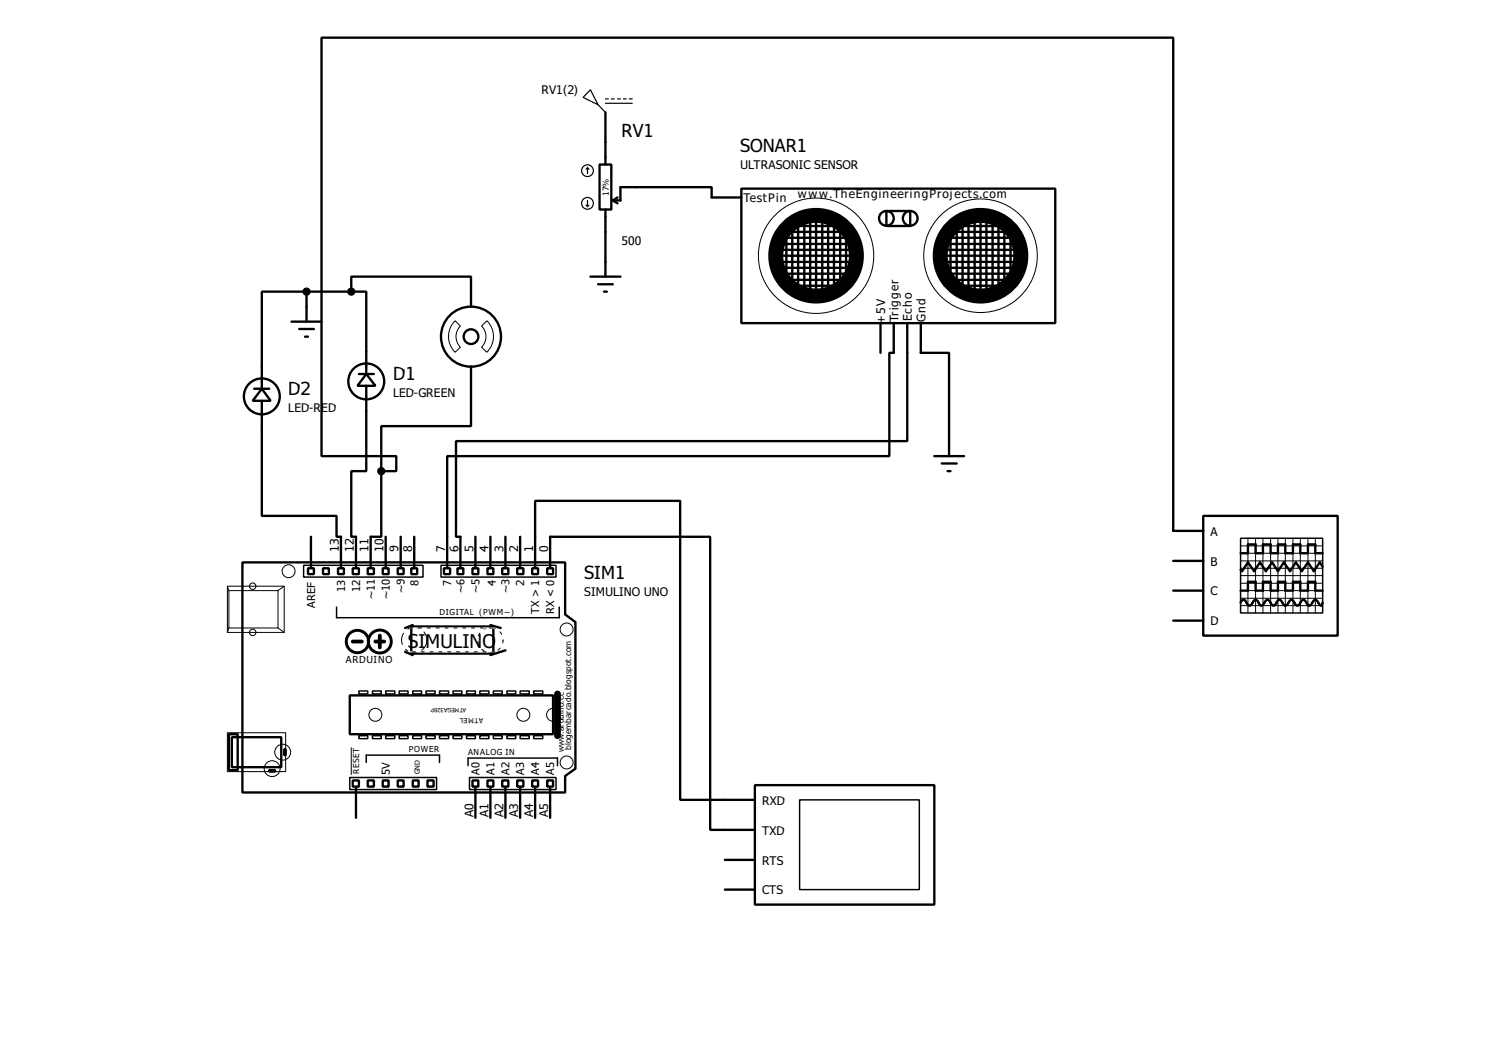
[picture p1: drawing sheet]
<svg xmlns="http://www.w3.org/2000/svg" width="256mm" height="180mm" viewBox="0 0 256 180" stroke-linecap="round" stroke-linejoin="round" font-family="sans-serif">
<g fill="none" stroke="#000" stroke-width=".4">
<path d="M102.9 19.1v8.9M101.9 28h2v7.6h-2zM102.9 35.6v11.4M104.2 34.1l.8 .5M105 33.6l-.8 .5M126 32.1h53.4v22.8h-53.4zM126 33.6h-5v-1.8h-15.5v2.3h-1.3M132.6 39.4h11M133.9 38.4h8.6M134.7 38.7v9.4M135.7 38.4v10.4M136.7 37.6v11.7"/>
<path d="M137.7 37.6v12M138.7 37.6v12.5M139.8 37.6v12.5M140.8 37.1v12.7M141.8 38.2v11.6M142.8 39.4v9.7M150.7 35.9h4v2.5h-4zM160.8 39.4h10.5M162.4 38.4h8.1M162.6 38.7v9.4M163.6 38.2v10.6M164.6 37.4v11.9"/>
<path d="M165.7 37.4v12.2M166.7 37.4v12.2M167.7 37.4v12.2M168.7 37.6v11.7M169.7 38.2v10.6M170.7 39.4v8.7M171.8 39.9v7.1M49.6 54.7h5.1M50.9 55.9h2.5M51.9 57.2h.5M52.1 49.6h-7.6v16.5M52.1 49.6v5.1"/>
<path d="M52.1 49.6h7.6M59.7 49.6h2.6v14M59.7 49.6v-2.6h20.4v5.1M100.4 47h5.1M101.7 48.3h2.5M102.7 49.6h.5M131.6 44.5h13M132.1 42.5h12.7M132.1 41.5h12.5M132.1 45.5h12.2M132.4 43.5h12.2M132.6 40.4h11.7"/>
<path d="M132.6 46.5h11.5M132.9 47.6h10.9M132.9 48.6h10.4M133.7 40.2v6.6M143.8 40.4v6.6M149.7 54.9v5.1M151.9 54.9v5.1h-.7v17.5h-75.2v18.8M154.2 54.9v20.1h-76.7v16.2h.8v5.1M156.5 54.9v5.1h4.8v17.5M160.1 41.5h12.2M160.6 43.5h12.7M160.6 42.5h12.4"/>
<path d="M160.6 44.5h12.4M160.8 40.4h11.5M160.8 45.5h11.7M161.3 46.5h11.5M161.6 40.2v5.8M161.9 47.6h9.6M162.6 48.6h7.6M43.2 66.1h2.6M44.5 66.1l1.5 2h-3zM44.5 68.1v19.6h12.7v3.5h.8v5.1M61 63.6h2.6M62.3 63.6l1.5 2h-3z"/>
<path d="M62.3 65.6v14.5h-2.6v11.1h.8v5.1M80.1 62.3v10.1h-15.3v7.7M158.8 77.5h5.1M160.1 78.8h2.5M41.2 95.6h54.9v8.8l1.7 1.3v24.9l-1.7 1.3v2.8h-54.9zM52.4 96.6h1v1h-1zM52.9 91.2v5.1M54.9 96.6h1v1h-1zM57.5 96.6h1v1h-1zM60 96.6h1v1h-1zM62.5 96.6h1.1v1h-1.1zM64.8 80.1v11.1h-1.8v5.1"/>
<path d="M64.8 80.1h2.6v-2.6h-12.7v-71.1h144.7v83.8h5.1M65.1 96.6h1v1h-1zM65.6 91.2v5.1M67.6 96.6h1v1h-1zM68.1 91.2v5.1M69.9 96.6h1v1h-1zM70.4 91.2v5.1M75.5 96.6h1v1h-1zM77.8 96.6h1v1h-1zM80.3 96.6h1v1h-1zM80.8 91.2v5.1M82.9 96.6h1v1h-1z"/>
<path d="M83.4 91.2v5.1M85.4 96.6h1v1h-1zM85.9 91.2v5.1M87.9 96.6h1.1v1h-1.1zM88.4 91.2v5.1M90.5 96.6h1v1h-1zM91 96.3v-11.2h24.6v50.8h12.7M93 96.6h1v1h-1zM93.5 96.3v-5.1h27.2v49.8h7.6M161.1 80.1h.5M199.4 95.3h5.1M204.5 87.7h22.9v20.3h-22.9z"/>
<path d="M210.9 94h1.2v-1.5h1.3v1.5h1.3v-1.5h1.3v1.5h1.2v-1.5h1.3v1.5h1.3v-1.5h1.2v1.5h1.3v-1.5h1.3v1.5h1.2M224.8 96.3l-.5-.7-1 1.5-1-1.5-1 1.5-1-1.5-1 1.5-1.1-1.5-1 1.5-1-1.5-1 1.5-1-1.5-1 1.5-1.1-1.5-1 1.5-.2-.3M59.5 118.2h34.5v6.6h-34.5zM68.9 110.8l1.3 .5M69.9 106.5h14v4.6h-14zM70.2 106.2l-1.3 .5M83.4 106.2l1.7 .5M85.9 110.5l-2.5 .8M199.4 100.4h5.1M199.4 105.5h5.1M210.9 102.4l.2-.4 .3-.1 .2 .1 .5 .8a.6 .6 0 0 0 .9-.5l.4-.4 .3 .1 .4 .8 .3 .1 .3-.1 .5-.8a.6 .6 0 0 1 .8 .5l.5 .4 .2-.1 .5-.8 .3-.1 .2 .1 .5 .8a.6 .6 0 0 0 .9-.5l.4-.4 .2 .1 .5 .8 .3 .1 .3-.1 .5-.8a.6 .6 0 0 1 .8 .5l.5 .4 .2-.1 .5-.8 .3-.1 .2 .1 .5 .8 .3 .1 .2-.5M210.9 100.4h1.2v-1.5h1.3v1.5h1.3v-1.5h1.3v1.5h1.2v-1.5h1.3v1.5h1.3v-1.5h1.2v1.5h1.3v-1.5h1.3v1.5h1.2"/>
<path d="M38.9 124.8h1.5v6.1h-1.5zM39.4 125.3h8.4v5.1h-8.4zM45.8 130.9h1v.2h-1zM48.3 127.3h.3v1h-.3zM60 132.6h1v1.1h-1zM60.5 133.9v5.1M62.5 132.6h1.1v1.1h-1.1zM65.1 132.6h1v1.1h-1zM67.6 132.6h1v1.1h-1zM70.2 132.6h1v1.1h-1zM72.7 132.6h1v1.1h-1zM80.3 132.6h1v1.1h-1z"/>
<path d="M80.8 133.9v5.1M82.9 132.6h1v1.1h-1zM83.4 133.9v5.1M85.4 132.6h1v1.1h-1zM85.9 133.9v5.1M87.9 132.6h1.1v1.1h-1.1zM88.4 133.9v5.1M90.5 132.6h1v1.1h-1zM91 133.9v5.1M93 132.6h1v1.1h-1zM93.5 133.9v5.1M128.3 133.4h30.5v20.3h-30.5z"/>
<path d="M123.2 146.1h5.1M123.2 151.2h5.1"/>
<circle cx="150.6" cy="37.1" r="1.25"/>
<circle cx="154.7" cy="37.1" r="1.25"/>
<circle cx="80" cy="57.2" r="5.1"/>
<circle cx="80" cy="57.2" r="1.25"/>
<circle cx="44.5" cy="67.4" r="3.1"/>
<circle cx="62.2" cy="64.8" r="3.1"/>
</g>
<g fill="none" stroke="#000" stroke-width=".25">
<path d="M51.6 96.1h20.3v2h-20.3zM75 96.1h19.5v2h-19.5zM210.9 91.5h13.9v12.7h-13.9zM57.2 103.2v1.8h37.9v-1.8M61 117.4h1.5v.5h-1.5zM63.3 117.4h1.5v.5h-1.5zM65.6 117.4h1.5v.5h-1.5zM67.9 117.4h1.5v.5h-1.5zM70.2 117.4h1.5v.5h-1.5zM72.4 117.4h1.6v.5h-1.6zM74.7 117.4h1.6v.5h-1.6zM77 117.4h1.5v.5h-1.5z"/>
<path d="M79.3 117.4h1.5v.5h-1.5zM81.6 117.4h1.5v.5h-1.5zM83.9 117.4h1.5v.5h-1.5zM86.2 117.4h1.5v.5h-1.5zM88.4 117.4h1.6v.5h-1.6zM90.7 117.4h1.6v.5h-1.6zM59.5 132.1h14.7v2.1h-14.7zM61 125h1.5v.5h-1.5zM62.3 129.6v-1.3h12.4v1.3M63.3 125h1.5v.5h-1.5zM65.6 125h1.5v.5h-1.5zM67.9 125h1.5v.5h-1.5z"/>
<path d="M70.2 125h1.5v.5h-1.5zM72.4 125h1.6v.5h-1.6zM74.7 125h1.6v.5h-1.6zM77 125h1.5v.5h-1.5zM79.3 125h1.5v.5h-1.5zM79.6 130.1v-1.3h15.2v1.3M79.8 132.1h14.7v2.1h-14.7zM81.6 125h1.5v.5h-1.5zM83.9 125h1.5v.5h-1.5zM86.2 125h1.5v.5h-1.5zM88.4 125h1.6v.5h-1.6zM90.7 125h1.6v.5h-1.6z"/>
<path d="M135.9 135.9h20.4v15.3h-20.4z"/>
</g>
<g fill="none" stroke="#fff" stroke-width=".17">
<path d="M69.7 110.8h14.4M69.7 106.7h14.4"/>
<circle cx="70.4" cy="108.8" r="2.15"/>
<circle cx="83.3" cy="108.8" r="2.15"/>
</g>
<circle cx="70.4" cy="108.8" r="2.15" fill="none" stroke="#000" stroke-width=".17" stroke-dasharray="2 1 .5 1 .5 1"/>
<g fill="none" stroke="#000" stroke-width=".17" stroke-dasharray=".5 1">
<path d="M69.7 106.7h14.4M84.1 110.8h-14.4"/>
<circle cx="83.3" cy="108.8" r="2.15"/>
</g>
<g fill="none" stroke="#000" stroke-width=".5">
<circle cx="60.7" cy="109" r="1.9"/>
<circle cx="64.5" cy="109" r="1.95"/>
</g>
<path d="M60 109h1.5M63.8 109h1.5M64.6 108v2" fill="none" stroke="#000" stroke-width=".65"/>
<g fill="none" stroke="#000" stroke-width=".17">
<path d="M77.4 54.5l.9 .9a2.53 2.53 0 0 0 0 3.6l-.9 .9a3.7 3.7 0 0 1 0-5.4zM81.9 55.4l.9-.9a3.7 3.7 0 0 1 0 5.4l-.9-.9a2.54 2.54 0 0 0 0-3.6zM38.7 99.6h9.6v7.9h-9.6zM38.7 99.6l.2 .8M48.3 99.6l-1 .8M210.9 95.3h13.9M210.9 92.8h13.9M210.9 94h13.9M210.9 96.6h13.9M210.9 99.1h13.9M210.9 97.8h13.9M212.1 91.5v12.7"/>
<path d="M213.4 91.5v12.7M214.7 91.5v12.7M216 91.5v12.7M217.2 91.5v12.7M218.5 91.5v12.7M219.8 91.5v12.7M221 91.5v12.7M222.3 91.5v12.7M223.6 91.5v12.7M38.9 100.4h8.4v6.3h-8.4zM38.9 106.7l-.2 .8M47.3 106.7l1 .8"/>
<path d="M210.9 100.4h13.9M210.9 101.7h13.9M210.9 102.9h13.9M38.7 124.5h9.9v6.6h-9.9zM59.7 127.1v4.5"/>
<circle cx="138.7" cy="43.5" r="9.8"/>
<circle cx="166.6" cy="43.5" r="9.7"/>
<circle cx="42.9" cy="99.6" r=".55"/>
<circle cx="49" cy="97.1" r="1.1"/>
<circle cx="42.9" cy="107.5" r=".55"/>
<circle cx="96.3" cy="107" r="1.1"/>
<circle cx="46.2" cy="130.6" r="1.35"/>
<circle cx="48" cy="127.8" r="1.35"/>
<circle cx="63.8" cy="121.5" r="1.1"/>
<circle cx="88.9" cy="121.5" r="1.1"/>
<circle cx="94" cy="121.5" r="1.1"/>
<circle cx="96.3" cy="129.6" r="1.1"/>
</g>
<path d="M94.8 117.9v7.1" fill="none" stroke="#000" stroke-width="1.2"/>
<g fill="none" stroke="#000" stroke-width="2.6">
<circle cx="138.7" cy="43.5" r="6.9"/>
<circle cx="166.6" cy="43.5" r="6.9"/>
</g>
<g fill="none" stroke="#000" stroke-width=".2">
<path d="M100.4 15.3l1.3 2.5-2.6-1.2zM101.7 17.8l1.2 1.3M102.9 16.8h.5M102.9 17.6h4.6M103.9 16.8h.5M105 16.8h.5M106 16.8h.5M107 16.8h.5M99.6 34.9l.3 .2M99.9 28.5l-.3 .3M99.9 28.5l.2 .3M99.9 28.5v1"/>
<path d="M99.9 34.1v1M100.1 34.9l-.2 .2"/>
<circle cx="99.8" cy="34.6" r="1"/>
<circle cx="99.8" cy="29" r="1"/>
</g>
<g fill="#000" stroke="#000" stroke-width=".4">
<circle cx="52.1" cy="49.6" r=".5"/>
<circle cx="59.7" cy="49.6" r=".5"/>
<circle cx="64.8" cy="80.1" r=".5"/>
</g>
<text font-size="3.9" x="69.3" y="110.1">SIMULINO</text>
<g font-size="3.7">
<text x="105.7" y="23.3">RV1</text>
<text x="125.8" y="25.9">SONAR1</text>
<text x="66.8" y="64.6">D1</text>
<text x="49" y="67.2">D2</text>
<text x="99.3" y="98.4">SIM1</text>
</g>
<g font-size="2.5">
<text x="92.1" y="16.1">RV1(2)</text>
<text x="125.8" y="28.7">ULTRASONIC SENSOR</text>
<text x="126.4" y="34.4">TestPin</text>
<text x="135.6" y="33.6">www.TheEngineeringProjects.com</text>
<text x="105.7" y="41.6">500</text>
<text x="150.5" y="55" transform="rotate(-90 150.5 55)">+5V</text>
<text x="152.7" y="54.8" transform="rotate(-90 152.7 54.8)">Trigger</text>
<text x="155" y="54.5" transform="rotate(-90 155 54.5)">Echo</text>
<text x="157.3" y="54.7" transform="rotate(-90 157.3 54.7)">Gnd</text>
<text x="49" y="70">LED-RED</text>
<text x="66.8" y="67.4">LED-GREEN</text>
<text x="57.6" y="93.8" transform="rotate(-90 57.6 93.8)">13</text>
<text x="60.1" y="93.8" transform="rotate(-90 60.1 93.8)">12</text>
<text x="62.7" y="93.8" transform="rotate(-90 62.7 93.8)">11</text>
<text x="65.2" y="93.8" transform="rotate(-90 65.2 93.8)">10</text>
<text x="67.8" y="93.8" transform="rotate(-90 67.8 93.8)">9</text>
<text x="70.1" y="93.8" transform="rotate(-90 70.1 93.8)">8</text>
<text x="75.7" y="93.8" transform="rotate(-90 75.7 93.8)">7</text>
<text x="77.9" y="93.8" transform="rotate(-90 77.9 93.8)">6</text>
<text x="80.5" y="93.8" transform="rotate(-90 80.5 93.8)">5</text>
<text x="83" y="93.8" transform="rotate(-90 83 93.8)">4</text>
<text x="85.6" y="93.8" transform="rotate(-90 85.6 93.8)">3</text>
<text x="88.1" y="93.8" transform="rotate(-90 88.1 93.8)">2</text>
<text x="90.6" y="93.8" transform="rotate(-90 90.6 93.8)">1</text>
<text x="93.2" y="93.7" transform="rotate(-90 93.2 93.7)">0</text>
<text x="205.8" y="91">A</text>
<text x="99.3" y="101.2">SIMULINO UNO</text>
<text x="205.8" y="96.1">B</text>
<text x="205.8" y="101.2">C</text>
<text x="205.8" y="106.3">D</text>
<text x="129.6" y="136.7">RXD</text>
<text x="80.5" y="138.9" transform="rotate(-90 80.5 138.9)">A0</text>
<text x="83" y="138.8" transform="rotate(-90 83 138.8)">A1</text>
<text x="85.6" y="138.8" transform="rotate(-90 85.6 138.8)">A2</text>
<text x="88.1" y="138.8" transform="rotate(-90 88.1 138.8)">A3</text>
<text x="90.6" y="138.9" transform="rotate(-90 90.6 138.9)">A4</text>
<text x="93.2" y="138.8" transform="rotate(-90 93.2 138.8)">A5</text>
<text x="129.6" y="141.8">TXD</text>
<text x="129.6" y="146.9">RTS</text>
<text x="129.6" y="152">CTS</text>
</g>
<g font-size="2.3">
<text x="58.7" y="100.6" transform="rotate(-90 58.7 100.6)">13</text>
<text x="61.2" y="100.6" transform="rotate(-90 61.2 100.6)">12</text>
<text x="63.7" y="101.8" transform="rotate(-90 63.7 101.8)">~11</text>
<text x="66.2" y="101.8" transform="rotate(-90 66.2 101.8)">~10</text>
<text x="68.8" y="100.8" transform="rotate(-90 68.8 100.8)">~9</text>
<text x="71.1" y="99.6" transform="rotate(-90 71.1 99.6)">8</text>
<text x="76.7" y="99.6" transform="rotate(-90 76.7 99.6)">7</text>
<text x="79" y="100.8" transform="rotate(-90 79 100.8)">~6</text>
<text x="81.5" y="100.8" transform="rotate(-90 81.5 100.8)">~5</text>
<text x="84.3" y="99.6" transform="rotate(-90 84.3 99.6)">4</text>
<text x="86.6" y="100.7" transform="rotate(-90 86.6 100.7)">~3</text>
<text x="89.1" y="99.6" transform="rotate(-90 89.1 99.6)">2</text>
<text x="53.6" y="103.3" transform="rotate(-90 53.6 103.3)">AREF</text>
<text x="91.7" y="104.3" transform="rotate(-90 91.7 104.3)">TX &gt; 1</text>
<text x="94.2" y="104.3" transform="rotate(-90 94.2 104.3)">RX &lt; 0</text>
<text x="66.3" y="131.6" transform="rotate(-90 66.3 131.6)">5V</text>
<text x="81.5" y="131.7" transform="rotate(-90 81.5 131.7)">A0</text>
<text x="84.1" y="131.7" transform="rotate(-90 84.1 131.7)">A1</text>
<text x="86.6" y="131.7" transform="rotate(-90 86.6 131.7)">A2</text>
<text x="89.1" y="131.7" transform="rotate(-90 89.1 131.7)">A3</text>
<text x="91.7" y="131.6" transform="rotate(-90 91.7 131.6)">A4</text>
<text x="94.2" y="131.7" transform="rotate(-90 94.2 131.7)">A5</text>
</g>
<text font-size="2" x="58.8" y="112.7">ARDUINO</text>
<g font-size="1.7">
<text x="103.5" y="33.3" transform="rotate(-90 103.5 33.3)">17%</text>
<text x="74.7" y="104.5">DIGITAL (PWM~)</text>
<text x="61.1" y="131.5" transform="rotate(-90 61.1 131.5)">RESET</text>
<text x="69.5" y="127.9">POWER</text>
<text x="79.6" y="128.4">ANALOG IN</text>
<text x="95.9" y="127.7" transform="rotate(-90 95.9 127.7)">www.arduino.cc</text>
<text x="97.1" y="127.5" transform="rotate(-90 97.1 127.5)">blogembarcado.blogspot.com</text>
</g>
<g font-size="1.5">
<text x="82.1" y="122" transform="rotate(-180 82.1 122)">ATMEL</text>
<text x="71.3" y="131.6" transform="rotate(-90 71.3 131.6)">GND</text>
</g>
<text font-size="1.2" x="79.3" y="120.3" transform="rotate(-180 79.3 120.3)">ATMEGA328P</text>
</svg>
